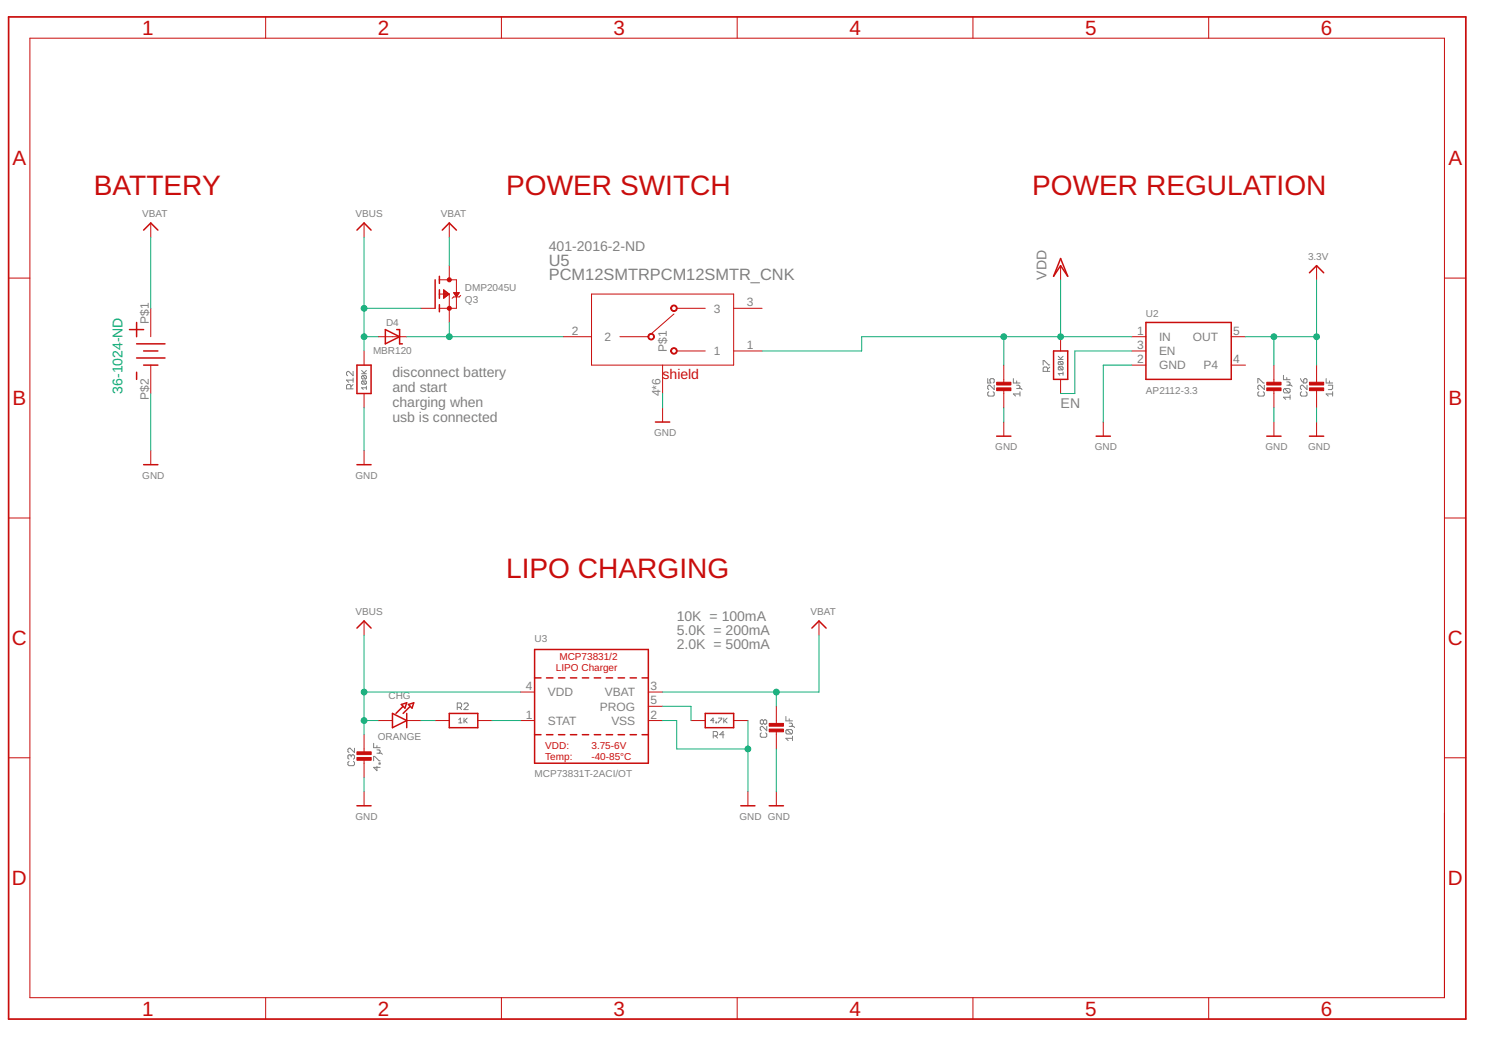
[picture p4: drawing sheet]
<svg xmlns="http://www.w3.org/2000/svg" width="297mm" height="210mm" viewBox="0 0 297 210" stroke-linecap="round" stroke-linejoin="round" font-family="sans-serif">
<g fill="none" stroke="#808080" stroke-width=".2">
<path d="M69.8 77.4v-.7l-.2-.2h-.4l-.3 .2v.7h1.4M70.3 73.9v.9l-.9-.9-.5 .2v.4l.3 .3M70.3 76.5l-.5 .4M70.3 75.6h-1.4l.5 .5M70.3 75.2v.9M71.9 74.4h1M71.9 73.7l.7 .7M72.1 74.7h.6l.2 .2-.2 .5M72.1 75.8h.6l.2 .1-.2 .5M72.1 75.8l-.2 .1v.4l.2 .1h.6M72.1 74.7l-.2 .2v.3l.2 .2h.6M72.1 75.8l.6 .6"/>
<path d="M72.1 74.7l.6 .7M72.9 77.2h-1l.4 .3M72.9 76.8v.7M72.9 73.7l-.5 .5M196.5 75.3v.9h.6l-.2-.4v-.3l.2-.2h.5l.2 .2v.5l-.2 .2M196.7 77.9l-.2 .3v.4l.2 .2h.9l.2-.2v-.4l-.2-.3M197.8 76.6v.9l-.9-.9-.4 .3v.4l.2 .2M201.6 75.3v.9h1.3M202.3 76.6h.4l.2 .3-.2 .4M202.3 77.3h.8l.2 .2M202.3 75.8v.4M202.9 78.4h-1.3l.5 .4"/>
<path d="M202.9 77.9v.9M207.5 72.6v-.9h.3l.8 .9h.3M208.4 73.9v-.7l-.2-.2h-.4l-.3 .2v.7h1.4M208.9 73l-.5 .5M210.5 71.5h1M210.5 70.9l.7 .6M210.7 71.9h.6l.2 .2-.2 .5M210.7 73h.6l.2 .1-.2 .5M210.7 73l-.2 .1 .2 .5h.6M210.7 71.9l-.2 .2 .2 .5h.6M210.7 73l.6 .6M210.7 71.9l.6 .7"/>
<path d="M211.5 74.3h-1l.4 .4M211.5 74v.7M211.5 70.9l-.5 .5M250.3 76.2v-.9h.2l.8 .9h.2M250.5 77.9l-.2 .3v.4l.2 .2h.8l.2-.2v-.4l-.2-.3M251.5 76.6v.9l-.8-.9-.4 .3v.4l.2 .2M255.4 74.7v.8h1.3M255.6 77.3h.8l.3 .2v.4l-.3 .3M255.6 77.3l-.2 .2v.4l.2 .3h.8M255.6 77.3l.8 .9M256 76.6h.9l.2 .3M256 76h.4l.3 .2v.2l-.3 .2"/>
<path d="M256 75.1v.4M256.7 79h-1.3l.4 .5M256.7 78.6v.9M258.7 75.3l.7 .9M259 77.9l-.3 .3v.4l.3 .2h.8l.2-.2v-.4l-.2-.3M259.6 75.3h.2l.2 .2v.5l-.2 .2h-.4v-.7zM260 76.6v.9l-.8-.9-.5 .3v.4l.3 .2M263.8 75.3v.9h1.3M264.3 76.6h.8v.7l-.2 .2h-.6M264.5 75.8v.4M265.1 78.4h-1.3l.5 .4M265.1 77.9v.9"/>
<path d="M69.4 151.5l-.2 .2v.4l.2 .2h.9l.2-.2v-.4l-.2-.2M69.9 150.4l-.2-.2-.5 .2v.4l.2 .2M69.9 150.4l.2-.2h.2l.2 .2v.4l-.2 .2M69.9 150.4v.2M70.5 148.9v.8l-.8-.8h-.3l-.2 .2v.4l.2 .2M74.3 147.9v.9h1.3M74.3 151.4v-.9h.2l.9 .9h.2M75 152.5v.8l-.7-.6h1.3M75 148.3v.5M75 149.2h.4l.2 .2-.2 .5M75 149.9h.9l.2 .2M75.4 151.8h.2v.2h-.2z"/>
<path d="M91 140.7h.6l.2-.2v-.4l-.2-.2h-.6v1.3M91.3 143.2l.3-.3v.9M91.3 143.8h.6M91.4 140.7l.4 .5M92.3 140.1l.2-.2h.4l.3 .2v.2l-.9 .9h.9M92.3 142.9v.9M92.5 143.4l.4 .4M92.9 142.9l-.6 .6M141.9 146.4h.6l.3-.2v-.4l-.3-.3h-.6v1.3M142 143.4h-.6l.5-.5v.9M142.3 146.4l.5 .4M142.4 143.7h.2v.1h-.2z"/>
<path d="M143 142.9h.6l-.6 .9M144 142.9v.9M144.1 146.2h-.9l.6-.7v1.3M144.2 143.4l.5 .4M144.7 142.9l-.7 .6M151.5 145.8l-.2 .2v.5l.2 .2h.8l.2-.2v-.5l-.2-.2M151.9 143.4l-.2-.2-.4 .2v.5l.2 .2 .4-.2M151.9 143.4l.2-.2 .4 .2v.5l-.2 .2-.4-.2M151.9 143.4v.5M152.5 144.5v.9l-.8-.9h-.2l-.2 .2v.5l.2 .2M156.4 142.6v.8h1.3M156.6 145.2h.8l.3 .2v.4l-.3 .2"/>
<path d="M156.6 145.2l-.2 .2v.4l.2 .2h.8M156.6 145.2l.8 .8M157 143.9h.4l.3 .2-.3 .4M157 144.5h.9l.2 .2M157 143v.4M157.7 146.9h-1.3l.4 .4M157.7 146.5v.8"/>
</g>
<g fill="none" stroke="#c90d0c" stroke-width=".2">
<path d="M5.9 7.6h281.5v190.9h-281.5zM52.9 3.4v4.2M99.8 3.4v4.2M146.7 3.4v4.2M193.6 3.4v4.2M240.5 3.4v4.2M1.7 55.3h4.2M30 44.4v2.8M72.4 44.4v2.8M87.4 58.5h2M87.4 55.7h3.4v5.6h-3.4M88.3 59.1h.3"/>
<path d="M88.3 59h.5M88.3 58.8h.7M88.3 58.7h.9M88.3 58.5h1M88.3 58.4h1M88.3 58.3h.8M88.3 57.7l1.1 .8-1.1 .9zM88.3 59.2h.1M88.3 58.1h.6M88.3 58h.4M88.3 57.9h.2M88.3 57.7h.1"/>
<path d="M89.4 44.4v2.8M89.4 52.9v2.8M89.4 58.5v5.7M90.3 58.2h1.1l-.6 .9zM90.3 58.3h1M90.4 58.4h.8M90.5 58.5h.7M90.6 58.7h.5M90.6 58.8h.4M90.7 59h.2M91.7 58.8l-.3 .3h-1.1l-.3 .3M117.7 58.5h28.3v14.1h-28.3z"/>
<path d="M211 52.9v2.8M261.9 52.9v2.8M287.4 55.3h4.2M30 61.3v5.7M30 72.6v5.7M72.4 69.8v2.8M72.4 78.3v2.8M75.2 67h5.7M83.7 61.3h2.9M112 67h5.7M123.3 67h5.7M131.8 72.6v5.7"/>
<path d="M134.1 62.5l-4.5 3.9M134.6 69.8h5.7M134.6 61.3h5.7M146 69.8h5.6M146 61.3h5.6M199.7 72.6v3.7M199.7 77.4v3.7M211 67v2.8M211 75.5v2.8M225.2 67h2.8M225.2 69.8h2.8M225.2 72.6h2.8"/>
<path d="M245 67h2.8M245 72.6h2.8M253.4 72.6v3.7M253.4 77.4v3.7M261.9 72.6v3.7M261.9 77.4v3.7M30 89.6v2.9M72.4 89.6v2.9M131.8 81.1v2.9M199.7 84v2.8M219.5 84v2.8M253.4 84v2.8"/>
<path d="M261.9 84v2.8M1.7 103.1h4.2M287.4 103.1h4.2M72.4 123.5v2.9M103.5 137.7h2.9M129 137.7h2.8M162.9 123.5v2.9M1.7 150.8h4.2M72.4 146.2v3.7M72.4 151v3.7M72.4 157.5v2.8M75.2 143.4h2.9"/>
<path d="M80.9 143.4h2.8M86.6 143.4h2.8M95.1 143.4h2.8M103.5 143.4h2.9M129 143.4h2.8M129 140.5h2.8M137.5 143.4h2.8M146 143.4h2.8M148.8 157.5v2.8M154.5 140.5v3.7M154.5 145.3v3.7M154.5 157.5v2.8"/>
<path d="M287.4 150.8h4.2M52.9 198.5v4.3M99.8 198.5v4.3M146.7 198.5v4.3M193.6 198.5v4.3M240.5 198.5v4.3"/>
</g>
<g fill="#c90d0c" stroke="#c90d0c" stroke-width=".2">
<path d="M198.3 77.2h2.8v.5h-2.8z"/>
<path d="M198.3 76.1h2.8v.5h-2.8z"/>
<path d="M260.5 77.2h2.9v.5h-2.9z"/>
<path d="M260.5 76.1h2.9v.5h-2.9z"/>
<path d="M252 77.2h2.9v.5h-2.9z"/>
<path d="M252 76.1h2.9v.5h-2.9z"/>
<path d="M153 145.1h2.9v.5h-2.9z"/>
<path d="M153 143.9h2.9v.6h-2.9z"/>
<path d="M71 150.7h2.9v.6h-2.9z"/>
<path d="M71 149.6h2.9v.5h-2.9z"/>
</g>
<g fill="none" stroke="#c90d0c" stroke-width=".3">
<path d="M28.6 45.8l1.4-1.4 1.4 1.4M71 45.8l1.4-1.4 1.4 1.4M86.6 55.7v5.6M87.4 55v1.4M87.4 57.7v1.7M88 45.8l1.4-1.4 1.4 1.4M211 51.4l1.4 3.6-1.4-2.1-1.4 2.1zM260.5 54.3l1.4-1.4 1.5 1.4M25.8 65.6h2.8M27.2 68.4h5.6M27.2 71.2h5.6M27.2 64.2v2.8"/>
<path d="M27.2 74.1v1.4M28.6 69.8h2.8M28.6 72.6h2.8M71 72.6h2.8v5.7h-2.8zM76.7 65.6l2.8 1.4-2.8 1.4zM78.9 65.6h.6v2.8h.6M87.4 60.6v1.4M209.6 69.8h2.8v5.7h-2.8zM228 64.2h17v11.3h-17zM28.6 92.5h2.8M71 92.5h2.8M130.4 84h2.8"/>
<path d="M198.3 86.8h2.8M218.1 86.8h2.8M252 86.8h2.9M260.5 86.8h2.9M71 125l1.4-1.5 1.4 1.5M106.4 134.9h1.2M106.4 129.2h22.6v22.6h-22.6zM108.7 134.9h1.3M111.1 134.9h1.3M113.5 134.9h1.2M115.9 134.9h1.2M118.2 134.9h1.3"/>
<path d="M120.6 134.9h1.3M123 134.9h1.2M125.4 134.9h1.2M127.7 134.9h1.3M161.5 125l1.4-1.5 1.5 1.5M78.1 141.9l2.8 1.5-2.8 1.4zM79.8 140.2l1.1-.4-.3 1.1zM80.2 140.5l-1.4 1.4M80.9 141.9v2.9M81.3 140.2l1-.4-.3 1.1zM81.6 140.5l-1.4 1.4M89.4 141.9h5.7v2.9h-5.7z"/>
<path d="M106.4 146.2h1.2M108.7 146.2h1.3M111.1 146.2h1.3M113.5 146.2h1.2M115.9 146.2h1.2M118.2 146.2h1.3M120.6 146.2h1.3M123 146.2h1.2M125.4 146.2h1.2M127.7 146.2h1.3M140.3 141.9h5.7v2.9h-5.7zM71 160.3h2.8"/>
<path d="M147.4 160.3h2.8M153 160.3h2.9"/>
</g>
<g fill="#c90d0c" stroke="#c90d0c" stroke-width=".2">
<path d="M129.1 66.5a.65 .65 0 0 1 1 .1 .65 .65 0 0 1-.4 1 .65 .65 0 0 1-.8-.6h.2a.48 .48 0 0 1 .6-.5 .48 .48 0 0 1 .2 .8 .48 .48 0 0 1-.8-.1v-.2h-.2z" fill-rule="evenodd"/>
<path d="M133.6 60.9a.65 .65 0 0 1 1 .1 .65 .65 0 0 1-.3 1 .65 .65 0 0 1-.9-.7h.2a.48 .48 0 0 1 .6-.4 .48 .48 0 0 1 .2 .7 .48 .48 0 0 1-.8-.1v-.2h-.2z" fill-rule="evenodd"/>
<path d="M133.6 69.4a.65 .65 0 0 1 1 .1 .65 .65 0 0 1-.3 .9 .65 .65 0 0 1-.9-.6h.2a.48 .48 0 0 1 .6-.5 .48 .48 0 0 1 .2 .8 .48 .48 0 0 1-.8-.1v-.2h-.2z" fill-rule="evenodd"/>
<circle cx="89.4" cy="61.3" r=".4"/>
<circle cx="89.4" cy="55.7" r=".4"/>
</g>
<path d="M1.7 3.4h289.9v199.4h-289.9z" fill="none" stroke="#c90d0c" stroke-width=".34"/>
<g fill="none" stroke="#0dab76" stroke-width=".2">
<path d="M30 47.2v14.1M72.4 47.2v22.6M89.4 47.2v5.7M211 55.7v11.3M261.9 55.7v16.9M30 78.3v11.3M72.4 67h2.8M72.4 61.3h11.3M80.9 67h31.1M89.4 64.2v2.8M131.8 78.3v2.8M199.7 67v5.6"/>
<path d="M225.2 72.6h-5.7v11.4M225.2 67h-53.8v2.8h-19.8M225.2 69.8h-11.4v8.5h-2.8M247.8 67h14.1M253.4 67v5.6M72.4 81.1v8.5M199.7 81.1v2.9M253.4 81.1v2.9M261.9 81.1v2.9M72.4 126.4v19.8M72.4 137.7h31.1M154.5 137.7v2.8"/>
<path d="M162.9 126.4v11.3h-31.1M72.4 143.4h2.8M72.4 154.7v2.8M83.7 143.4h2.9M97.9 143.4h5.6M131.8 143.4h2.8v5.6h14.2M131.8 140.5h5.7v2.9M148.8 143.4v14.1M154.5 149v8.5"/>
</g>
<g fill="#0dab76" stroke="#0dab76" stroke-width=".2">
<circle cx="148.8" cy="149" r=".57"/>
<circle cx="72.4" cy="137.7" r=".57"/>
<circle cx="72.4" cy="143.4" r=".57"/>
<circle cx="72.4" cy="67" r=".57"/>
<circle cx="72.4" cy="61.3" r=".57"/>
<circle cx="154.5" cy="137.7" r=".57"/>
<circle cx="261.9" cy="67" r=".57"/>
<circle cx="253.4" cy="67" r=".57"/>
<circle cx="211" cy="67" r=".57"/>
<circle cx="199.7" cy="67" r=".57"/>
<circle cx="89.4" cy="67" r=".57"/>
</g>
<g font-size="5.6" fill="#c90d0c">
<text x="18.7" y="38.7">BATTERY</text>
<text x="100.7" y="38.7">POWER SWITCH</text>
<text x="205.4" y="38.7">POWER REGULATION</text>
<text x="100.7" y="115.1">LIPO CHARGING</text>
</g>
<g font-size="4.1" fill="#c90d0c">
<text x="28.3" y="6.9">1</text>
<text x="75.2" y="6.9">2</text>
<text x="122.1" y="6.9">3</text>
<text x="169" y="6.9">4</text>
<text x="215.9" y="6.9">5</text>
<text x="262.8" y="6.9">6</text>
<text x="2.5" y="32.9">A</text>
<text x="288.2" y="32.9">A</text>
<text x="2.5" y="80.6">B</text>
<text x="288.2" y="80.6">B</text>
<text x="2.4" y="128.4">C</text>
<text x="288" y="128.4">C</text>
<text x="2.4" y="176.1">D</text>
<text x="288" y="176.1">D</text>
<text x="28.3" y="202.1">1</text>
<text x="75.2" y="202.1">2</text>
<text x="122.1" y="202.1">3</text>
<text x="169" y="202.1">4</text>
<text x="215.9" y="202.1">5</text>
<text x="262.8" y="202.1">6</text>
</g>
<g font-size="3.3" fill="#808080">
<text x="109.2" y="52.9">U5</text>
<text x="109.2" y="55.7">PCM12SMTRPCM12SMTR_CNK</text>
</g>
<g font-size="2.8" fill="#808080">
<text x="109.2" y="50">401-2016-2-ND</text>
<text x="208.2" y="55.7" transform="rotate(-90 208.2 55.7)">VDD</text>
<text x="78.1" y="75.1">disconnect battery</text>
<text x="78.1" y="78">and start</text>
<text x="78.1" y="81">charging when</text>
<text x="78.1" y="84">usb is connected</text>
<text x="211" y="81.1">EN</text>
<text x="134.7" y="123.6">10K = 100mA</text>
<text x="134.7" y="126.4">5.0K = 200mA</text>
<text x="134.7" y="129.2">2.0K = 500mA</text>
</g>
<text font-size="2.8" fill="#c90d0c" x="131.8" y="75.5">shield</text>
<text font-size="2.8" fill="#0dab76" x="24.3" y="78.3" transform="rotate(-90 24.3 78.3)">36-1024-ND</text>
<g font-size="2.4" fill="#808080">
<text x="29.6" y="64.4" transform="rotate(-90 29.6 64.4)">P$1</text>
<text x="142" y="62.2">3</text>
<text x="148.6" y="60.9">3</text>
<text x="113.7" y="66.6">2</text>
<text x="120.3" y="67.8">2</text>
<text x="132.7" y="70" transform="rotate(-90 132.7 70)">P$1</text>
<text x="142" y="70.7">1</text>
<text x="148.6" y="69.4">1</text>
<text x="226.3" y="66.6">1</text>
<text x="226.3" y="69.4">3</text>
<text x="230.6" y="67.8">IN</text>
<text x="230.6" y="70.7">EN</text>
<text x="237.3" y="67.8">OUT</text>
<text x="245.4" y="66.6">5</text>
<text x="226.3" y="72.3">2</text>
<text x="230.6" y="73.5">GND</text>
<text x="239.4" y="73.5">P4</text>
<text x="245.4" y="72.3">4</text>
<text x="29.6" y="79.5" transform="rotate(-90 29.6 79.5)">P$2</text>
<text x="131.4" y="78.8" transform="rotate(-90 131.4 78.8)">4*6</text>
<text x="104.6" y="137.3">4</text>
<text x="129.4" y="137.3">3</text>
<text x="104.6" y="143">1</text>
<text x="109" y="138.5">VDD</text>
<text x="119.3" y="141.4">PROG</text>
<text x="120.3" y="138.5">VBAT</text>
<text x="129.4" y="140.1">5</text>
<text x="129.4" y="143">2</text>
<text x="109" y="144.2">STAT</text>
<text x="121.6" y="144.2">VSS</text>
</g>
<g font-size="2" fill="#808080">
<text x="28.3" y="43.2">VBAT</text>
<text x="70.7" y="43.2">VBUS</text>
<text x="87.7" y="43.2">VBAT</text>
<text x="260.2" y="51.7">3.3V</text>
<text x="92.5" y="57.8">DMP2045U</text>
<text x="76.8" y="64.9">D4</text>
<text x="92.5" y="60.3">Q3</text>
<text x="228" y="63">U2</text>
<text x="74.2" y="70.5">MBR120</text>
<text x="228" y="78.3">AP2112-3.3</text>
<text x="130.1" y="86.8">GND</text>
<text x="198" y="89.6">GND</text>
<text x="217.8" y="89.6">GND</text>
<text x="251.7" y="89.6">GND</text>
<text x="260.2" y="89.6">GND</text>
<text x="28.3" y="95.3">GND</text>
<text x="70.7" y="95.3">GND</text>
<text x="70.7" y="122.4">VBUS</text>
<text x="161.2" y="122.4">VBAT</text>
<text x="106.4" y="127.8">U3</text>
<text x="77.3" y="139.1">CHG</text>
<text x="75.2" y="147.2">ORANGE</text>
<text x="106.4" y="154.7">MCP73831T-2ACI/OT</text>
<text x="70.7" y="163.2">GND</text>
<text x="147.1" y="163.2">GND GND</text>
</g>
<g font-size="2" fill="#c90d0c">
<text x="111.3" y="131.3">MCP73831/2</text>
<text x="110.6" y="133.5">LIPO Charger</text>
<text x="108.5" y="149">VDD:</text>
<text x="117.7" y="149">3.75-6V</text>
<text x="108.5" y="151.1">Temp:</text>
<text x="117.7" y="151.1">-40-85°C</text>
</g>
</svg>
